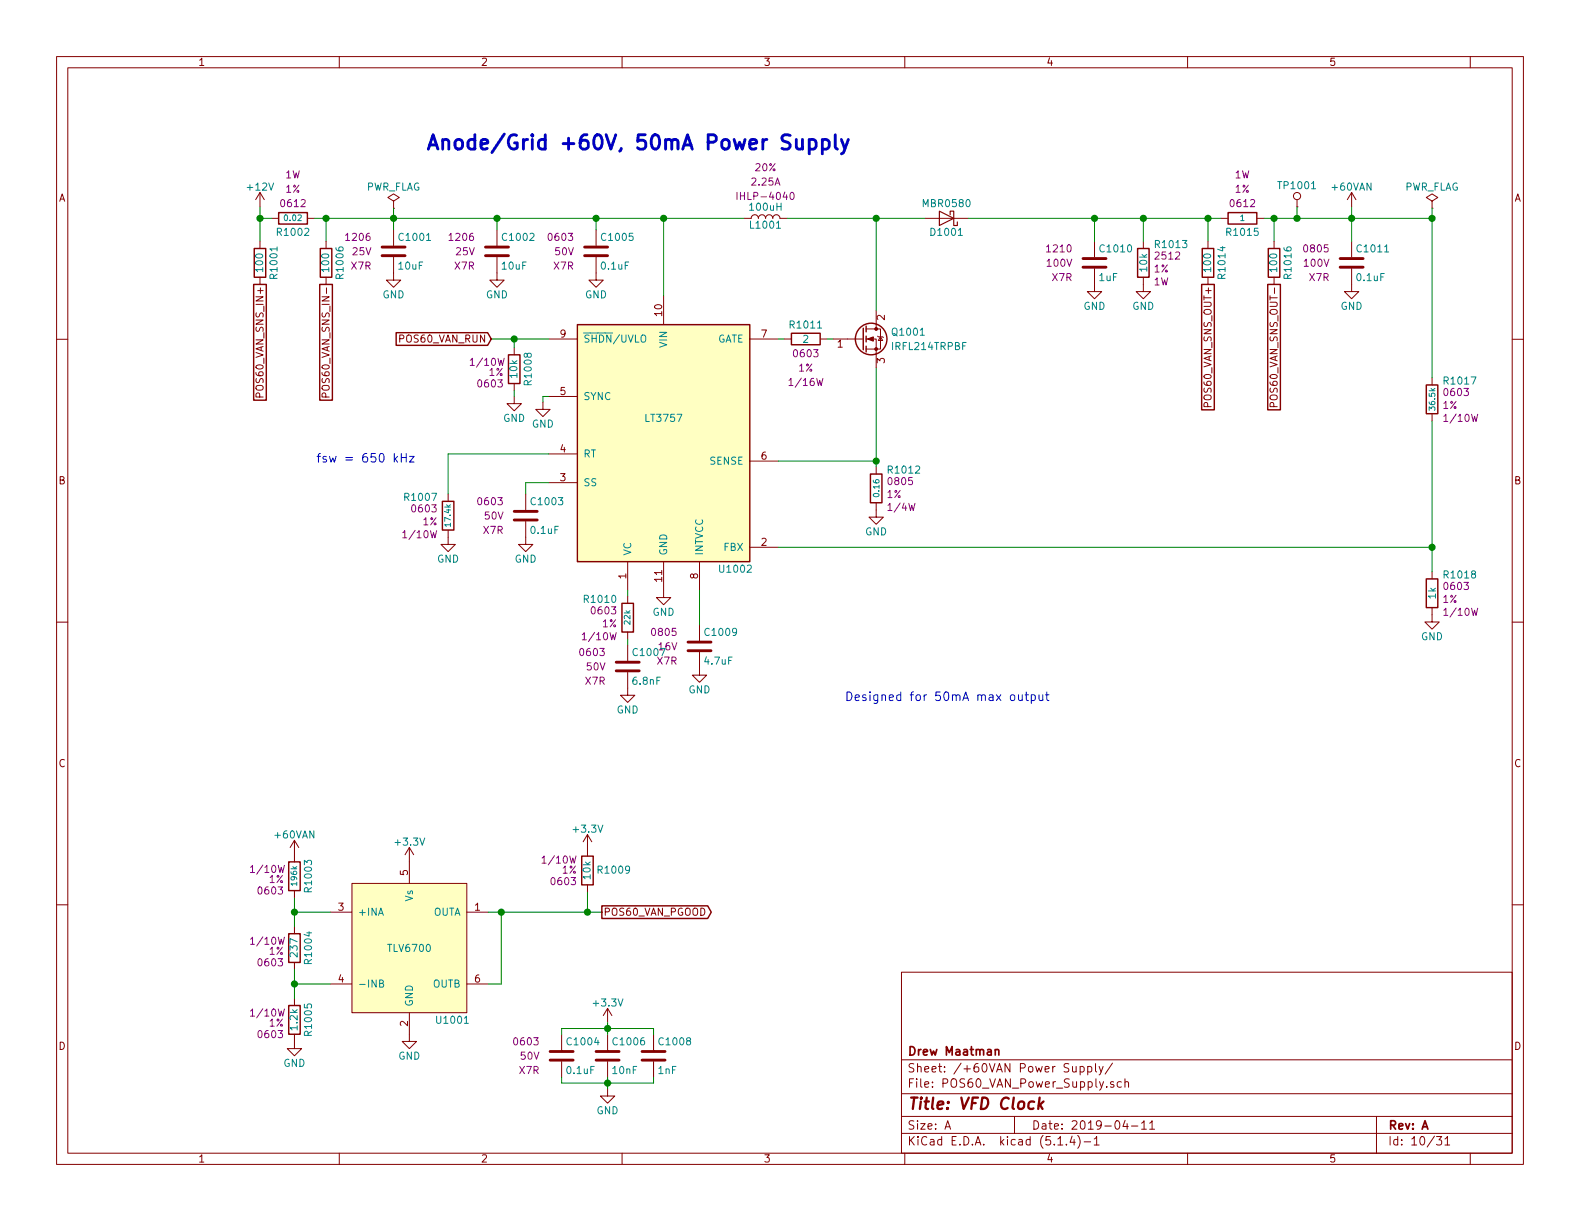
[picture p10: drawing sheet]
<svg xmlns="http://www.w3.org/2000/svg" width="279mm" height="216mm" viewBox="0 0 279 216" stroke-linecap="round" stroke-linejoin="round" font-family="sans-serif">
<g fill="none" stroke="#840000" stroke-width=".18">
<path d="M10 10h259.4v195.9h-259.4zM12 12h255.4v191.9h-255.4zM60 10v2M110 10v2M160 10v2M210 10v2M260 10v2M46 34v2.6M46 34l-.8 1.3M46 34l.7 1.3M48 38.6h1.3M54.4 38.6h1.2"/>
<path d="M69.6 35.6l1-.7-1-.6-1 .6 1 .7v1.2M69.6 36.8h.1M131.6 38.6h1.2a.63 .63 0 0 1 .7-.6 .63 .63 0 0 1 .6 .6 .63 .63 0 0 1 .6-.6 .63 .63 0 0 1 .7 .6 .63 .63 0 0 1 .6-.6 .63 .63 0 0 1 .7 .6 .63 .63 0 0 1 .6-.6 .63 .63 0 0 1 .6 .6h1.3M163.6 38.6h7.6M215.9 38.6h1.3M222.2 38.6h1.3M229.4 36.6h.1M229.4 35.3v1.3M239 34v2.6M239 34l-.7 1.3M239 34l.8 1.3M253.2 35.6l1.1-.7-1.1-.6-1 .6 1 .7v1.2"/>
<path d="M253.2 36.8h.1M10 60h2M46 42.7v1.2M46 49v1.3M57.7 42.7v1.2M57.7 49v1.3M69.6 45.5v4h1.3l-1.3 1.3-1.3-1.3h1.3M69.6 40.6v2.8M87.9 45.5v4h1.3l-1.3 1.3-1.3-1.3h1.3M87.9 40.6v2.8M97 59.9h5.1M105.4 45.5v4h1.3l-1.3 1.3-1.3-1.3h1.3"/>
<path d="M105.4 40.6v2.8M117.3 52.3v5.1M132.6 59.9h5.1M138.7 59.9h1.3M145 59.9h1.3M147.3 59.9h5.4M153.2 59.9h1.7v5.1M153.2 58.2h2.5v3.5h-2.5M154.9 54.9v3.3M155.2 59.4l.1 .2h.8l.1 .1M155.7 59.6l.4 .6h-.8zM193.5 47.5v4.1h1.3l-1.3 1.2-1.2-1.2h1.2"/>
<path d="M193.5 42.7v2.8M202.2 49v2.6h1.3l-1.3 1.2-1.3-1.2h1.3M202.2 42.7v1.2M213.6 42.7v1.2M213.6 49v1.3M225.3 42.7v1.2M225.3 49v1.3M239 47.5v4.1h1.3l-1.3 1.2-1.3-1.2h1.3M239 42.7v2.8M267.4 60h2M45.9 70.2v-.6l-.2-.1h-.3l-.1 .2v.5h1.2M57.6 70.2v-.6l-.2-.1h-.3l-.2 .2v.5h1.3"/>
<path d="M90.9 70.1v1.3h1.3l-1.3 1.2-1.2-1.2h1.2M90.9 61.5v1.2M90.9 67.8v1.3M96 71.1v1.3h1.3l-1.3 1.3-1.3-1.3h1.3M97 70.1h5.1M213.6 71.9l-.1-.7h-.5l-.1 .7h1.3M225.2 71.9l-.1-.7h-.4l-.1 .7h1.3M253.2 66.8v1.3M253.2 73.2v1.2M79.2 93.7v2.6h1.3l-1.3 1.2-1.2-1.2h1.2M79.2 87.4v1.2M93 92.2v4.1h1.2l-1.2 1.2-1.3-1.2h1.3"/>
<path d="M93 87.4v2.8M97 85.3h5.1M97 80.3h5.1M111 99.3v5.1M117.3 99.3v6.4h1.3l-1.3 1.2-1.2-1.2h1.2M123.7 99.3v5.1M132.6 96.8h5.1M132.6 81.5h5.1M154.9 88.9v2.5h1.3l-1.3 1.3-1.2-1.3h1.2M154.9 82.6v1.2M10 110h2M111 118.9v4h1.3l-1.3 1.3-1.3-1.3h1.3"/>
<path d="M111 105.4v1.3M111 111.8v1.2M111 114v2.8M123.7 115.3v4.1h1.3l-1.3 1.3-1.3-1.3h1.3M123.7 110.5v2.8M253.2 107.4v2.6h1.3l-1.3 1.3-1.2-1.3h1.2M253.2 101.1v1.3M267.4 110h2M10 160h2M52.1 148.6l-.8 1.3M52.1 148.6v3.8M52.1 157.5v1.3"/>
<path d="M52.1 148.6l.7 1.3M62.2 156.2h20.3v22.9h-20.3zM72.4 149.9v6.3M72.4 149.9l-.8 1.2M72.4 149.9l.8 1.2M103.9 147.6l-.8 1.2M103.9 147.6v3.8M103.9 156.5v1.2M103.9 147.6l.7 1.2M267.4 160h2M52.1 163.8v1.3M52.1 170.2v1.3"/>
<path d="M52.1 176.5v1.3M58.4 161.3h3.8M58.4 174h3.8M72.4 179.1v5.1h1.3l-1.3 1.2-1.3-1.2h1.3M82.5 161.3h3.9M82.5 174h3.9M107.4 178.3l-.7 1.3M107.4 178.3v2.5M107.4 178.3l.8 1.3M159.4 171.9h108v32h-108zM52.1 182.9v2.5h1.2l-1.2 1.3-1.3-1.3h1.3M99.3 182.9v2.8"/>
<path d="M99.3 187.7v2.8M107.4 192.5v1.3h1.3l-1.3 1.3-1.2-1.3h1.2M107.4 182.9v2.8M107.4 187.7v2.8M115.6 182.9v2.8M115.6 187.7v2.8M159.4 197.4h108M159.4 193.4h108M159.4 187.4h108M167.1 199.7l.5-1.5 .5 1.5M167.2 199.2h.8M179.4 197.4v3"/>
<path d="M189.7 188.6v.9l.4 .1 .2-.2M190.3 188.6v1M191 188.6h.4l.3 .2-.1 .6-.2 .2-.4-.1M191 188.6v1.5M192.4 188.6h.4l.3 .2-.1 .6-.2 .2-.4-.1M192.4 188.6v1.5M193.7 188.1v1.3l.2 .2M194.4 188.6l.3 1M195.1 188.6l-.5 1.3-.2 .2M196.7 188l-1.3 1.9M196.9 191.3h-.3l-.2 .2v.2l.5 .1v.4h-.5M198.3 191.3h-.4l-.3 .2v.6l.3 .2 .4-.1"/>
<path d="M198.9 191.4l.2-.1h.4l.1 1M198.9 190.8v1.5M199 198.1l-.4 1.1h.9M199.3 198.7v1M200.1 199.1h1.1M201.9 198.6l.4-.4v1.5M201.9 199.7h.8M203.3 198.6l.4-.4v1.5M203.3 199.7h.9M243.4 197.4v6.5M60 203.9v2M110 203.9v2"/>
<path d="M159.4 200.4h108M160 203.9v2M187.1 202.5h.8M188.6 202.3v.2M189.6 200.9l-.4 1.1h.9M189.9 201.5v1M190.6 200.8a1.71 1.71 0 0 1 0 2.2M191.7 201.9h1.2M193.5 201.4l.4-.4v1.5M193.5 202.5h.9M210 203.9v2M254 201h.9l-.4 .5 .4 .2v.6l-.2 .2-.7-.2"/>
<path d="M255.5 201.4l.5-.4v1.5M255.5 202.5h.9M260 203.9v2"/>
<circle cx="229.4" cy="34.7" r=".63"/>
</g>
<path d="M183.8 194.1l-.2 2M183.9 195.3l.5 .8M184.5 194.8l-.8 .7" fill="none" stroke="#840000" stroke-width=".41"/>
<path d="M176 185.7l.2-.1h.4v1M176 185.6v1" fill="none" stroke="#840000" stroke-width=".3"/>
<g fill="none" stroke="#840000" stroke-width=".25">
<path d="M49.3 37.6h5.1v2h-5.1zM217.2 37.6h5v2h-5zM44.9 50.3h2.2v20.5h-2.2zM45 43.9h2v5.1h-2zM56.5 50.3h2.3v20.5h-2.3zM56.6 43.9h2.1v5.1h-2.1zM70.1 58.8h16.1l.7 1.1-.7 1.2h-16.1zM102.1 57.4h30.5v41.9h-30.5zM140 58.9h5v2.1h-5zM152.7 58v3.8M153.2 57.7v1M153.2 59.4v1.1"/>
<path d="M201.2 43.9h2v5.1h-2zM212.5 50.3h2.2v22.2h-2.2zM212.6 43.9h2v5.1h-2zM224.2 50.3h2.2v22.2h-2.2zM224.3 43.9h2v5.1h-2zM89.9 62.7h2v5.1h-2zM153.2 61.2v1M252.2 68.1h2.1v5.1h-2.1zM78.2 88.6h2.1v5.1h-2.1zM153.9 83.8h2.1v5.1h-2.1zM110 106.7h2v5.1h-2zM252.2 102.4h2.1v5h-2.1z"/>
<path d="M51.1 152.4h2v5.1h-2zM102.9 151.4h2v5.1h-2zM51.1 177.8h2v5.1h-2zM51.1 165.1h2v5.1h-2zM106.4 160.2h18.7l.7 1.1-.7 1.1h-18.7z"/>
<circle cx="154.1" cy="59.9" r="2.79"/>
</g>
<g fill="none" stroke="#840000" stroke-width=".51">
<path d="M67.6 45.2h4M67.6 43.7h4M85.9 45.2h4M85.9 43.7h4M103.4 45.2h4M103.4 43.7h4M191.5 47.2h4.1M191.5 45.7h4.1M237 47.2h4M237 45.7h4M90.9 91.9h4.1M90.9 90.4h4.1"/>
<path d="M109 118.6h4M109 117.1h4M121.7 115.1h4M121.7 113.5h4M97.3 187.5h4M97.3 185.9h4M105.4 187.5h4.1M105.4 185.9h4.1M113.5 187.5h4.1M113.5 185.9h4.1"/>
</g>
<path d="M130.3 34v1.3M139.9 34.1l.1-.1a.67 .67 0 0 1 .5 .6 .67 .67 0 0 1-.5 .7 .83 .83 0 0 1-.1-1.2z" fill="none" stroke="#840084" stroke-width=".18"/>
<g fill="#ffffc2" stroke="#ffffc2" stroke-width=".18">
<path d="M102.1 57.4h30.5v41.9h-30.5z"/>
<path d="M62.2 156.2h20.3v22.9h-20.3z"/>
</g>
<path d="M113.4 59.4l.2-.2a.45 .45 0 0 1 .6 .5v.4l-.2 .4h-.5a1.07 1.07 0 0 1-.1-1.1zM67.1 173.9l.6-.1 .1-.2-.1-.2-.6-.1v1.2h.5l.2-.1v-.3l-.3-.2" fill="none" stroke="#008484" stroke-width=".18"/>
<g fill="#840000" stroke="#840000" stroke-width=".18">
<path d="M153.4 59.9l1-.3v.7z"/>
<circle cx="154.9" cy="61.7" r=".25"/>
<circle cx="154.9" cy="58.2" r=".25"/>
</g>
<path d="M166.1 37.3l2.6 1.3-2.6 1.3zM168 38v-.7h.7v2.6h.6v-.7" fill="none" stroke="#840000" stroke-width=".2"/>
<g fill="none" stroke="#008400" stroke-width=".18">
<path d="M46 38.6h2M46 36.6v6.1M55.6 38.6h76M57.7 38.6v4.1M69.6 36.8v3.8M87.9 38.6v2M105.4 38.6v2M117.3 38.6v13.7M139.2 38.6h24.4M154.9 38.6v16.3M171.2 38.6h44.7M193.5 38.6v4.1"/>
<path d="M202.2 38.6v4.1M213.6 38.6v4.1M223.5 38.6h29.7M225.3 38.6v4.1M229.4 36.6v2M239 36.6v6.1M253.2 36.8v30M86.9 59.9h10.1M90.9 59.9v1.6M137.7 59.9h1M146.3 59.9h1M90.9 69.1v1"/>
<path d="M97 70.1h-1v1M154.9 65v17.6M253.2 74.4v26.7M97 80.3h-17.8v7.1M97 85.3h-4v2.1M137.7 96.8h115.5M137.7 81.5h17.2M111 104.4v1M111 113v1M123.7 104.4v6.1M52.1 158.8v5M103.9 157.7v3.6"/>
<path d="M52.1 171.5v5M52.1 161.3h6.3M52.1 174h6.3M86.4 161.3h20M88.6 161.3v12.7h-2.2M99.3 182.9v-1h16.3v1M99.3 190.5v1h16.3v-1M107.4 180.8v2.1M107.4 190.5v2"/>
</g>
<g fill="none" stroke="#0000c2" stroke-width=".18">
<path d="M69.9 81.1l.4 .6M70.3 80.7l-.6 .6M71 80.2v1.5M71 80.9h.8M71.8 80.2v1.5M72.4 80.7h.8l-.8 1h.8M178.7 123l.2-.1 .5 .1 .1 .6-.2 .2-.4 .1-.2-.2zM180.1 122.9v.7a.37 .37 0 0 0 .3 .3 .37 .37 0 0 0 .4-.2M180.8 122.9v1M181.3 122.9h.6M181.5 122.4v1.2l.1 .2 .3 .1M182.4 122.9h.4l.3 .2-.1 .7h-.6"/>
<path d="M182.4 122.9v1.5M183.7 122.9v.7a.37 .37 0 0 0 .3 .3 .37 .37 0 0 0 .4-.2M184.4 122.9v1M184.9 122.9h.6M185.1 122.4v1.2l.1 .2 .3 .1"/>
</g>
<path d="M140.8 24.7v1.3l.1 .2a.66 .66 0 0 0 1-.1M141.9 24.7v1.7M143.1 24.8l.7-.1 .3 .1 .2 .3v.8l-.2 .3-.3 .2-.7-.2M143.1 24.7v2.5M145.4 24.8l.7-.1 .5 .4v.8l-.2 .3-.3 .2-.7-.2M145.4 24.7v2.5M147.7 23.8v2.2l.1 .2 .3 .2M148.8 24.7l.6 1.7M150 24.7l-.9 2.3-.3 .2" fill="none" stroke="#0000c2" stroke-width=".51"/>
<g fill="#008400" stroke="#008400" stroke-width=".25">
<circle cx="253.2" cy="38.6" r=".51"/>
<circle cx="88.6" cy="161.3" r=".51"/>
<circle cx="52.1" cy="161.3" r=".51"/>
<circle cx="107.4" cy="191.5" r=".51"/>
<circle cx="239" cy="38.6" r=".51"/>
<circle cx="103.9" cy="161.3" r=".51"/>
<circle cx="52.1" cy="174" r=".51"/>
<circle cx="229.4" cy="38.6" r=".51"/>
<circle cx="225.3" cy="38.6" r=".51"/>
<circle cx="213.6" cy="38.6" r=".51"/>
<circle cx="69.6" cy="38.6" r=".51"/>
<circle cx="46" cy="38.6" r=".51"/>
<circle cx="87.9" cy="38.6" r=".51"/>
<circle cx="57.7" cy="38.6" r=".51"/>
<circle cx="107.4" cy="181.9" r=".51"/>
<circle cx="90.9" cy="59.9" r=".51"/>
<circle cx="105.4" cy="38.6" r=".51"/>
<circle cx="117.3" cy="38.6" r=".51"/>
<circle cx="154.9" cy="81.5" r=".51"/>
<circle cx="253.2" cy="96.8" r=".51"/>
<circle cx="193.5" cy="38.6" r=".51"/>
<circle cx="202.2" cy="38.6" r=".51"/>
<circle cx="154.9" cy="38.6" r=".51"/>
</g>
<text font-size="3.5" fill="#0000c2" x="75.2" y="26.5">Anode/Grid +60V, 50mA Power Supply</text>
<text font-size="2.8" fill="#840000" x="160.4" y="196.2">Title: VFD Clock</text>
<g font-size="2.1" fill="#0000c2">
<text x="55.9" y="81.8">fsw = 650 kHz</text>
<text x="149.4" y="124">Designed for 50mA max output</text>
</g>
<g font-size="2.1" fill="#840000">
<text x="160.4" y="189.6">Sheet: /+60VAN Power Supply/</text>
<text x="160.4" y="186.6">Drew Maatman</text>
<text x="160.4" y="192.3">File: POS60_VAN_Power_Supply.sch</text>
<text x="160.4" y="202.5">KiCad E.D.A. kicad (5.1.4)-1</text>
<text x="160.4" y="199.7">Size: A</text>
<text x="182.4" y="199.7">Date: 2019-04-11</text>
<text x="245.4" y="199.7">Rev: A</text>
<text x="245.4" y="202.5">Id: 10/31</text>
</g>
<g font-size="1.8" fill="#840000">
<text x="35" y="11.6">1</text>
<text x="85" y="11.6">2</text>
<text x="135" y="11.6">3</text>
<text x="185" y="11.6">4</text>
<text x="235" y="11.6">5</text>
<text x="10.4" y="35.6">A</text>
<text x="267.8" y="35.6">A</text>
<text x="99.1" y="59.7">9</text>
<text x="117.1" y="55.8" transform="rotate(-90 117.1 55.8)">10</text>
<text x="134.6" y="59.7">7</text>
<text x="156.5" y="56.6" transform="rotate(-90 156.5 56.6)">2</text>
<text x="70.8" y="60.6">POS60_VAN_RUN</text>
<text x="148.1" y="61.5">1</text>
<text x="156.5" y="64.2" transform="rotate(-90 156.5 64.2)">3</text>
<text x="46.6" y="69.4" transform="rotate(-90 46.6 69.4)">POS60_VAN_SNS_IN+</text>
<text x="58.3" y="68.9" transform="rotate(-90 58.3 68.9)">POS60_VAN_SNS_IN-</text>
<text x="99.1" y="69.8">5</text>
<text x="214.2" y="71.3" transform="rotate(-90 214.2 71.3)">POS60_VAN_SNS_OUT+</text>
<text x="225.9" y="70.9" transform="rotate(-90 225.9 70.9)">POS60_VAN_SNS_OUT-</text>
<text x="99.1" y="80">4</text>
<text x="134.6" y="81.3">6</text>
<text x="10.4" y="85.6">B</text>
<text x="99.1" y="85.1">3</text>
<text x="267.8" y="85.6">B</text>
<text x="134.6" y="96.5">2</text>
<text x="110.7" y="102.3" transform="rotate(-90 110.7 102.3)">1</text>
<text x="117.1" y="102.8" transform="rotate(-90 117.1 102.8)">11</text>
<text x="123.4" y="102.3" transform="rotate(-90 123.4 102.3)">8</text>
<text x="10.4" y="135.6">C</text>
<text x="267.8" y="135.6">C</text>
<text x="72.1" y="154.8" transform="rotate(-90 72.1 154.8)">5</text>
<text x="59.8" y="161">3</text>
<text x="84" y="161">1</text>
<text x="106.7" y="161.9">POS60_VAN_PGOOD</text>
<text x="59.8" y="173.7">4</text>
<text x="84" y="173.7">6</text>
<text x="10.4" y="185.6">D</text>
<text x="72.1" y="181.5" transform="rotate(-90 72.1 181.5)">2</text>
<text x="267.8" y="185.6">D</text>
<text x="35" y="205.5">1</text>
<text x="85" y="205.5">2</text>
<text x="135" y="205.5">3</text>
<text x="185" y="205.5">4</text>
<text x="235" y="205.5">5</text>
</g>
<g font-size="1.8" fill="#008484">
<text x="43.9" y="33.7">+12V</text>
<text x="64.6" y="33.7">PWR_FLAG</text>
<text x="226.3" y="33.5">TP1001</text>
<text x="235.7" y="33.7">+60VAN</text>
<text x="248.3" y="33.7">PWR_FLAG</text>
<text x="49.2" y="41.7">R1002</text>
<text x="132.7" y="37.3">100uH</text>
<text x="132.9" y="40.4">L1001</text>
<text x="163.4" y="36.6">MBR0580</text>
<text x="164.8" y="41.7">D1001</text>
<text x="217.1" y="41.7">R1015</text>
<text x="46.5" y="48" transform="rotate(-90 46.5 48)">100</text>
<text x="58.2" y="48" transform="rotate(-90 58.2 48)">100</text>
<text x="70.6" y="47.7">10uF</text>
<text x="70.8" y="42.6">C1001</text>
<text x="88.8" y="47.7">10uF</text>
<text x="89.1" y="42.6">C1002</text>
<text x="106.4" y="47.7">0.1uF</text>
<text x="106.6" y="42.6">C1005</text>
<text x="194.7" y="44.6">C1010</text>
<text x="202.9" y="48" transform="rotate(-90 202.9 48)">10k</text>
<text x="204.5" y="43.9">R1013</text>
<text x="214.2" y="48" transform="rotate(-90 214.2 48)">100</text>
<text x="225.9" y="48" transform="rotate(-90 225.9 48)">100</text>
<text x="240.2" y="44.6">C1011</text>
<text x="49.1" y="49.1" transform="rotate(-90 49.1 49.1)">R1001</text>
<text x="60.8" y="49.1" transform="rotate(-90 60.8 49.1)">R1006</text>
<text x="67.6" y="52.8">GND</text>
<text x="85.9" y="52.8">GND</text>
<text x="103.5" y="52.8">GND</text>
<text x="194.4" y="49.7">1uF</text>
<text x="216.7" y="49.1" transform="rotate(-90 216.7 49.1)">R1014</text>
<text x="228.4" y="49.1" transform="rotate(-90 228.4 49.1)">R1016</text>
<text x="240" y="49.7">0.1uF</text>
<text x="139.9" y="58.1">R1011</text>
<text x="158" y="59.4">Q1001</text>
<text x="191.6" y="54.8">GND</text>
<text x="200.2" y="54.8">GND</text>
<text x="237.1" y="54.8">GND</text>
<text x="103.1" y="60.6">SHDN/UVLO</text>
<text x="118" y="61.4" transform="rotate(-90 118 61.4)">VIN</text>
<text x="126.7" y="60.6">GATE</text>
<text x="142" y="60.6">2</text>
<text x="157.9" y="61.9">IRFL214TRPBF</text>
<text x="91.5" y="66.8" transform="rotate(-90 91.5 66.8)">10k</text>
<text x="94" y="67.9" transform="rotate(-90 94 67.9)">R1008</text>
<text x="103.1" y="70.7">SYNC</text>
<text x="255.5" y="68">R1017</text>
<text x="89" y="74.6">GND</text>
<text x="94.1" y="75.6">GND</text>
<text x="114.3" y="74.6">LT3757</text>
<text x="103.1" y="80.9">RT</text>
<text x="125.6" y="82.2">SENSE</text>
<text x="157.3" y="83.7">R1012</text>
<text x="71.8" y="88.6">R1007</text>
<text x="94.1" y="89.3">C1003</text>
<text x="103.1" y="86">SS</text>
<text x="94" y="94.4">0.1uF</text>
<text x="153" y="94.7">GND</text>
<text x="77.3" y="99.5">GND</text>
<text x="91" y="99.5">GND</text>
<text x="111.6" y="98.3" transform="rotate(-90 111.6 98.3)">VC</text>
<text x="118" y="98.3" transform="rotate(-90 118 98.3)">GND</text>
<text x="124.3" y="98.3" transform="rotate(-90 124.3 98.3)">INTVCC</text>
<text x="127.5" y="101.3">U1002</text>
<text x="128" y="97.4">FBX</text>
<text x="103.5" y="106.6">R1010</text>
<text x="253.9" y="105.9" transform="rotate(-90 253.9 105.9)">1k</text>
<text x="255.5" y="102.3">R1018</text>
<text x="115.4" y="108.9">GND</text>
<text x="124.9" y="112.4">C1009</text>
<text x="251.3" y="113.2">GND</text>
<text x="112.2" y="116">C1007</text>
<text x="124.7" y="117.5">4.7uF</text>
<text x="112" y="121.1">6.8nF</text>
<text x="121.7" y="122.6">GND</text>
<text x="109" y="126.2">GND</text>
<text x="48.7" y="148.3">+60VAN</text>
<text x="70.1" y="149.5">+3.3V</text>
<text x="101.5" y="147.2">+3.3V</text>
<text x="104.4" y="155.4" transform="rotate(-90 104.4 155.4)">10k</text>
<text x="105.9" y="154.5">R1009</text>
<text x="55.2" y="157.5" transform="rotate(-90 55.2 157.5)">R1003</text>
<text x="63.2" y="161.9">+INA</text>
<text x="73" y="159.4" transform="rotate(-90 73 159.4)">Vs</text>
<text x="76.5" y="161.9">OUTA</text>
<text x="52.6" y="169.1" transform="rotate(-90 52.6 169.1)">237</text>
<text x="55.2" y="170.2" transform="rotate(-90 55.2 170.2)">R1004</text>
<text x="68.8" y="168.3">TLV6700</text>
<text x="63.2" y="174.6">-INB</text>
<text x="73" y="178.1" transform="rotate(-90 73 178.1)">GND</text>
<text x="76.5" y="174.6">OUTB</text>
<text x="105.1" y="178">+3.3V</text>
<text x="52.6" y="182.1" transform="rotate(-90 52.6 182.1)">1.2k</text>
<text x="55.2" y="182.9" transform="rotate(-90 55.2 182.9)">R1005</text>
<text x="77.4" y="181">U1001</text>
<text x="100.5" y="184.8">C1004</text>
<text x="108.6" y="184.8">C1006</text>
<text x="116.7" y="184.8">C1008</text>
<text x="50.1" y="188.6">GND</text>
<text x="70.4" y="187.4">GND</text>
<text x="100.3" y="189.9">0.1uF</text>
<text x="108.4" y="189.9">10nF</text>
<text x="116.4" y="189.9">1nF</text>
<text x="105.5" y="197">GND</text>
</g>
<g font-size="1.8" fill="#840084">
<text x="50.5" y="31.5">1W</text>
<text x="50.5" y="34.1">1%</text>
<text x="131.1" y="35.4">IHLP-4040</text>
<text x="133" y="32.8">2.25A</text>
<text x="133.6" y="30.3">20%</text>
<text x="218.4" y="31.5">1W</text>
<text x="218.4" y="34.1">1%</text>
<text x="49.9" y="36.6">0612</text>
<text x="217.8" y="36.6">0612</text>
<text x="61.3" y="42.6">1206</text>
<text x="62.2" y="47.7">X7R</text>
<text x="62.4" y="45.1">25V</text>
<text x="79.6" y="42.6">1206</text>
<text x="80.4" y="47.7">X7R</text>
<text x="80.7" y="45.1">25V</text>
<text x="97.2" y="42.6">0603</text>
<text x="98" y="47.7">X7R</text>
<text x="98.2" y="45.1">50V</text>
<text x="185.2" y="47.2">100V</text>
<text x="185.3" y="44.6">1210</text>
<text x="204.5" y="45.9">2512</text>
<text x="230.7" y="47.2">100V</text>
<text x="230.8" y="44.6">0805</text>
<text x="186.1" y="49.7">X7R</text>
<text x="204" y="50.5">1W</text>
<text x="204.1" y="48.2">1%</text>
<text x="231.6" y="49.7">X7R</text>
<text x="83.6" y="64.7">1/10W</text>
<text x="140.5" y="63.2">0603</text>
<text x="141.2" y="65.7">1%</text>
<text x="84.7" y="68.5">0603</text>
<text x="86.5" y="66.5">1%</text>
<text x="140" y="68.2">1/16W</text>
<text x="255.5" y="70">0603</text>
<text x="255.1" y="72.3">1%</text>
<text x="255.8" y="74.6">1/10W</text>
<text x="84.7" y="89.3">0603</text>
<text x="156.8" y="88.1">1%</text>
<text x="157.3" y="85.8">0805</text>
<text x="71.7" y="95.2">1/10W</text>
<text x="73" y="90.6">0603</text>
<text x="74.8" y="92.9">1%</text>
<text x="85.5" y="94.4">X7R</text>
<text x="85.8" y="91.9">50V</text>
<text x="157.3" y="90.3">1/4W</text>
<text x="255.1" y="106.6">1%</text>
<text x="255.5" y="104.3">0603</text>
<text x="103.4" y="113.2">1/10W</text>
<text x="104.8" y="108.6">0603</text>
<text x="106.5" y="110.9">1%</text>
<text x="115.4" y="112.4">0805</text>
<text x="255.8" y="108.9">1/10W</text>
<text x="102.7" y="116">0603</text>
<text x="103.8" y="118.5">50V</text>
<text x="116.3" y="117.5">X7R</text>
<text x="116.5" y="115">16V</text>
<text x="103.6" y="121.1">X7R</text>
<text x="44.7" y="154.4">1/10W</text>
<text x="96.3" y="152.7">1/10W</text>
<text x="99.4" y="154.5">1%</text>
<text x="45.8" y="158.2">0603</text>
<text x="47.6" y="156.1">1%</text>
<text x="97.7" y="156.5">0603</text>
<text x="44.7" y="167.1">1/10W</text>
<text x="45.8" y="170.9">0603</text>
<text x="47.6" y="168.8">1%</text>
<text x="44.7" y="179.8">1/10W</text>
<text x="45.8" y="183.6">0603</text>
<text x="47.6" y="181.5">1%</text>
<text x="91.1" y="184.8">0603</text>
<text x="91.9" y="189.9">X7R</text>
<text x="92.1" y="187.4">50V</text>
</g>
<g font-size="1.4" fill="#008484">
<text x="50.4" y="39.1">0.02</text>
<text x="219.3" y="39.1">1</text>
<text x="253.8" y="72.4" transform="rotate(-90 253.8 72.4)">36.5k</text>
<text x="155.5" y="87.7" transform="rotate(-90 155.5 87.7)">0.16</text>
<text x="79.7" y="92.9" transform="rotate(-90 79.7 92.9)">17.4k</text>
<text x="111.5" y="110.4" transform="rotate(-90 111.5 110.4)">22k</text>
<text x="52.5" y="156.5" transform="rotate(-90 52.5 156.5)">196k</text>
</g>
</svg>
